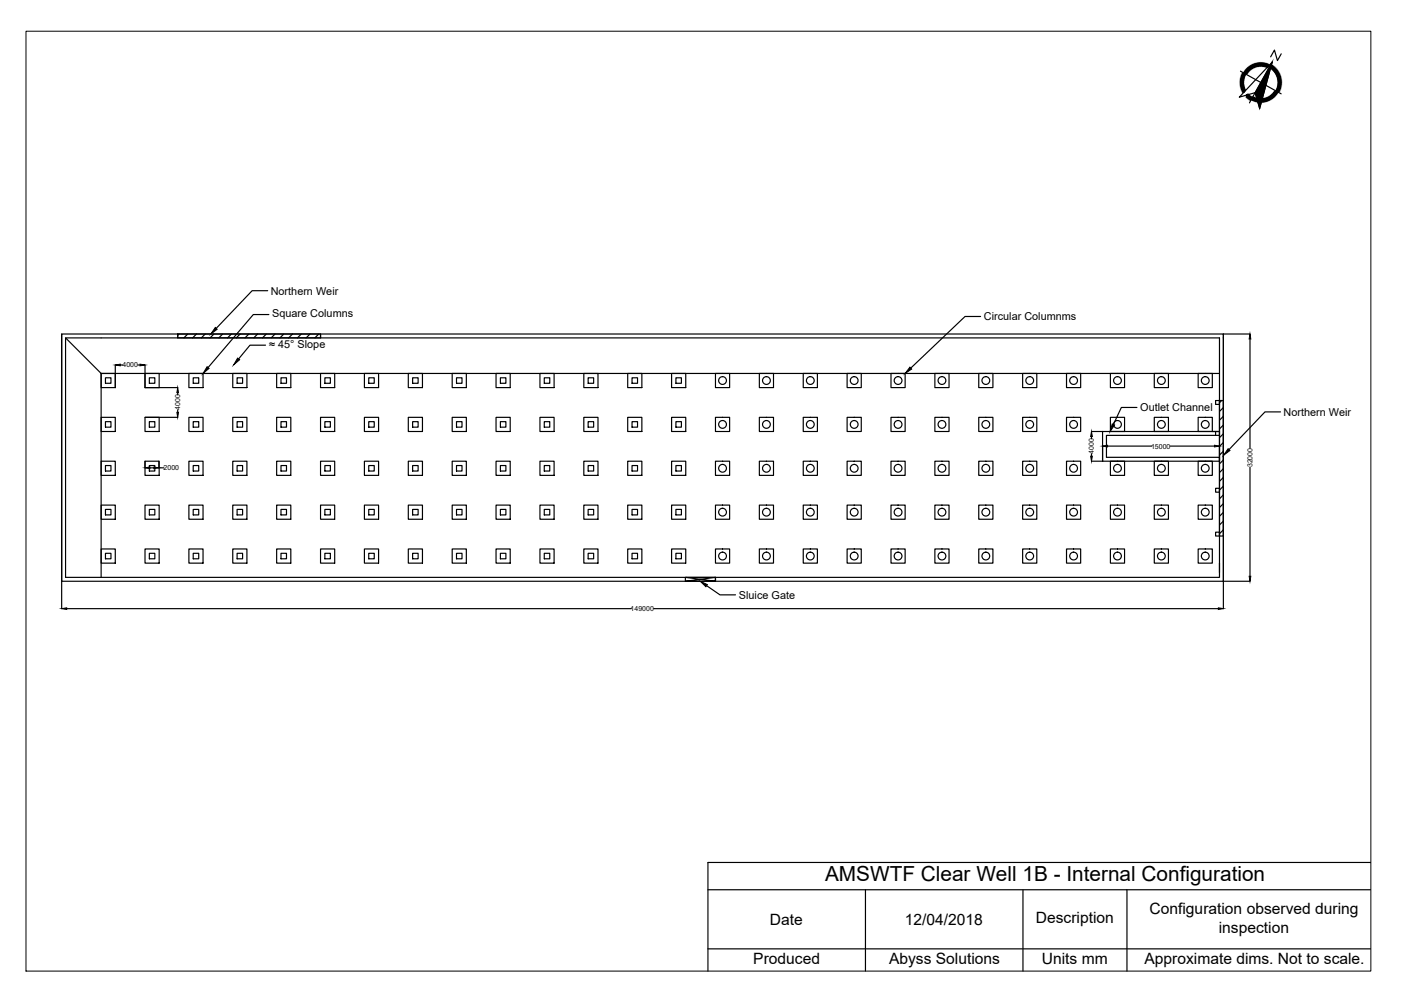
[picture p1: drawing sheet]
<svg xmlns="http://www.w3.org/2000/svg" width="297mm" height="210mm" viewBox="0 0 297 210" stroke-linecap="round" stroke-linejoin="round" font-family="sans-serif">
<!-- layer: 0 -->
<g fill="none" stroke="#000" stroke-width=".25">
<path d="M13.1 70.8h246.3v52.4h-246.3zM13.1 70.8v58.2M13.9 71.6l7.5 7.6M21.4 79.2h3v3h-3zM21.4 79.2v43.2M21.4 79.2h237.2M24.4 77.4v4.8M25.5 77.4h.5M29.2 77.4h.5M30.7 79.2h3v3h-3zM30.7 77.4v4.8h7M37.7 70.8h30.3v.8h-30.3z"/>
<path d="M37.7 70.8v.8M38 70.8l-.3 .3M39.8 70.8l-.8 .8M40 79.2h3.1v3h-3.1zM41.7 70.8l-.9 .8M43.5 70.8l-.8 .8M45.4 70.8l-.9 .8M47.2 70.8l-.8 .8M49.1 70.8l-.9 .8M49.4 79.2h3v3h-3zM50.9 70.8l-.8 .8M52.8 70.8l-.9 .8"/>
<path d="M54.6 70.8l-.8 .8M56.3 73.2h-3.3l-2.4 2.9M56.5 70.8l-.9 .8M56.8 61.6h-3.3l-7.7 8M57 66.7h-3.3l-9.6 11.2M58.3 70.8l-.8 .8M58.7 79.2h3v3h-3zM60.2 70.8l-.8 .8M62 70.8l-.8 .8M63.9 70.8l-.8 .8M65.7 70.8l-.8 .8M67.6 70.8l-.8 .8"/>
<path d="M68 79.2h3v3h-3zM68 70.8v.8M77.3 79.2h3v3h-3zM86.6 79.2h3v3h-3zM95.9 79.2h3v3h-3zM105.2 79.2h3v3h-3zM114.5 79.2h3v3h-3zM123.8 79.2h3v3h-3zM133.1 79.2h3v3h-3zM142.4 79.2h3v3h-3zM151.7 79.2h3v3h-3zM161 79.2h3v3h-3z"/>
<path d="M170.3 79.2h3v3h-3zM179.6 79.2h3v3h-3zM188.9 79.2h3v3h-3zM198.2 79.2h3v3h-3zM207.5 79.2h3v3h-3zM207.9 67.1h-3.3l-11.5 10.9M216.8 79.2h3v3h-3zM226.1 79.2h3v3h-3zM235.4 79.2h3v3h-3zM244.7 79.2h3v3h-3zM254 79.2h3v3h-3zM258.6 79.2v42.2"/>
<path d="M258.6 79.2v-7.6h-244.7v50.8h244.7v-3M265 70.8h-5.6v58.2M265 71.9v23.1M21.4 97.8h3v3h-3zM21.4 88.5h3v3h-3zM22.4 98.7h1.1v1.2h-1.1zM22.4 89.4h1.1v1.2h-1.1zM22.4 80.1h1.1v1.2h-1.1zM30.7 97.8h3v3h-3zM30.7 88.5h3v3h-3zM30.7 97.8v1.4M30.7 88.5h7"/>
<path d="M31.7 98.7h1.1v1.2h-1.1zM31.7 89.4h1.1v1.2h-1.1zM31.7 80.1h1.1v1.2h-1.1zM31.8 99.2h.8M33.7 97.8v1.4h1M37.7 83.2v.5M37.7 86.9v.5M40 97.8h3.1v3h-3.1zM40 88.5h3.1v3h-3.1zM41 98.7h1.1v1.2h-1.1zM41 89.4h1.1v1.2h-1.1zM41 80.1h1.1v1.2h-1.1z"/>
<path d="M49.4 97.8h3v3h-3zM49.4 88.5h3v3h-3zM50.3 98.7h1.1v1.2h-1.1zM50.3 89.4h1.1v1.2h-1.1zM50.3 80.1h1.1v1.2h-1.1zM58.7 97.8h3v3h-3zM58.7 88.5h3v3h-3zM59.6 98.7h1.1v1.2h-1.1zM59.6 89.4h1.1v1.2h-1.1zM59.6 80.1h1.1v1.2h-1.1zM68 97.8h3v3h-3zM68 88.5h3v3h-3z"/>
<path d="M68.9 98.7h1.1v1.2h-1.1zM68.9 89.4h1.1v1.2h-1.1zM68.9 80.1h1.1v1.2h-1.1zM77.3 97.8h3v3h-3zM77.3 88.5h3v3h-3zM78.2 98.7h1.1v1.2h-1.1zM78.2 89.4h1.1v1.2h-1.1zM78.2 80.1h1.1v1.2h-1.1zM86.6 97.8h3v3h-3zM86.6 88.5h3v3h-3zM87.5 98.7h1.2v1.2h-1.2zM87.5 89.4h1.2v1.2h-1.2z"/>
<path d="M87.5 80.1h1.2v1.2h-1.2zM95.9 97.8h3v3h-3zM95.9 88.5h3v3h-3zM96.8 98.7h1.2v1.2h-1.2zM96.8 89.4h1.2v1.2h-1.2zM96.8 80.1h1.2v1.2h-1.2zM105.2 97.8h3v3h-3zM105.2 88.5h3v3h-3zM106.1 98.7h1.2v1.2h-1.2zM106.1 89.4h1.2v1.2h-1.2zM106.1 80.1h1.2v1.2h-1.2zM114.5 97.8h3v3h-3z"/>
<path d="M114.5 88.5h3v3h-3zM115.4 98.7h1.2v1.2h-1.2zM115.4 89.4h1.2v1.2h-1.2zM115.4 80.1h1.2v1.2h-1.2zM123.8 97.8h3v3h-3zM123.8 88.5h3v3h-3zM124.7 98.7h1.2v1.2h-1.2zM124.7 89.4h1.2v1.2h-1.2zM124.7 80.1h1.2v1.2h-1.2zM133.1 97.8h3v3h-3zM133.1 88.5h3v3h-3zM134 98.7h1.2v1.2h-1.2z"/>
<path d="M134 89.4h1.2v1.2h-1.2zM134 80.1h1.2v1.2h-1.2zM142.4 97.8h3v3h-3zM142.4 88.5h3v3h-3zM143.3 98.7h1.2v1.2h-1.2zM143.3 89.4h1.2v1.2h-1.2zM143.3 80.1h1.2v1.2h-1.2zM151.7 97.8h3v3h-3zM151.7 88.5h3v3h-3zM161 97.8h3v3h-3zM161 88.5h3v3h-3zM170.3 97.8h3v3h-3z"/>
<path d="M170.3 88.5h3v3h-3zM179.6 97.8h3v3h-3zM179.6 88.5h3v3h-3zM188.9 97.8h3v3h-3zM188.9 88.5h3v3h-3zM198.2 97.8h3v3h-3zM198.2 88.5h3v3h-3zM207.5 97.8h3v3h-3zM207.5 88.5h3v3h-3zM216.8 97.8h3v3h-3zM216.8 88.5h3v3h-3zM226.1 97.8h3v3h-3z"/>
<path d="M226.1 88.5h3v3h-3zM231.4 91.5h2.4M231.4 92.5v.5M231.4 96.2v.5M233.8 94.6v3.2h-2.4M234.8 94.6h9.4M235.4 97.8h3v3h-3zM235.4 88.5h3v3h-3zM241 86.4h-3.3l-1.6 3.6M244.7 97.8h3v3h-3zM244.7 88.5h3v3h-3zM248.1 94.6h9.4"/>
<path d="M254 97.8h3v3h-3zM254 88.5h3v3h-3zM257 91.5h1.6h-24.8v6.3h24.8v-.8h-24v-4.7h24v-.8M257.7 84.9h.9v.8h-.9zM257.7 91.5v.8M258.6 84.9h.8v28.8h-.8zM258.6 94.6v3.2M259 84.9l-.4 .5M259.4 86.4l-.8 .8M259.4 88.3l-.8 .8M259.4 90.1l-.8 .8M259.4 92l-.8 .8"/>
<path d="M259.4 93.8l-.8 .8M259.4 95.7l-.8 .8M259.4 97.5l-.8 .8M259.4 99.4l-.8 .8M265 99v23.2M271.5 87.3h-3.3l-7.6 8M21.4 116.4h3v3h-3zM21.4 107.1h3v3h-3zM22.4 117.3h1.1v1.2h-1.1zM22.4 108h1.1v1.2h-1.1zM30.7 116.4h3v3h-3zM30.7 107.1h3v3h-3z"/>
<path d="M31.7 117.3h1.1v1.2h-1.1zM31.7 108h1.1v1.2h-1.1zM40 116.4h3.1v3h-3.1zM40 107.1h3.1v3h-3.1zM41 117.3h1.1v1.2h-1.1zM41 108h1.1v1.2h-1.1zM49.4 116.4h3v3h-3zM49.4 107.1h3v3h-3zM50.3 117.3h1.1v1.2h-1.1zM50.3 108h1.1v1.2h-1.1zM58.7 116.4h3v3h-3zM58.7 107.1h3v3h-3z"/>
<path d="M59.6 117.3h1.1v1.2h-1.1zM59.6 108h1.1v1.2h-1.1zM68 116.4h3v3h-3zM68 107.1h3v3h-3zM68.9 117.3h1.1v1.2h-1.1zM68.9 108h1.1v1.2h-1.1zM77.3 116.4h3v3h-3zM77.3 107.1h3v3h-3zM78.2 117.3h1.1v1.2h-1.1zM78.2 108h1.1v1.2h-1.1zM86.6 116.4h3v3h-3zM86.6 107.1h3v3h-3z"/>
<path d="M87.5 117.3h1.2v1.2h-1.2zM87.5 108h1.2v1.2h-1.2zM95.9 116.4h3v3h-3zM95.9 107.1h3v3h-3zM96.8 117.3h1.2v1.2h-1.2zM96.8 108h1.2v1.2h-1.2zM105.2 116.4h3v3h-3zM105.2 107.1h3v3h-3zM106.1 117.3h1.2v1.2h-1.2zM106.1 108h1.2v1.2h-1.2zM114.5 116.4h3v3h-3zM114.5 107.1h3v3h-3z"/>
<path d="M115.4 117.3h1.2v1.2h-1.2zM115.4 108h1.2v1.2h-1.2zM123.8 116.4h3v3h-3zM123.8 107.1h3v3h-3zM124.7 117.3h1.2v1.2h-1.2zM124.7 108h1.2v1.2h-1.2zM133.1 116.4h3v3h-3zM133.1 107.1h3v3h-3zM134 117.3h1.2v1.2h-1.2zM134 108h1.2v1.2h-1.2zM142.4 116.4h3v3h-3zM142.4 107.1h3v3h-3z"/>
<path d="M143.3 117.3h1.2v1.2h-1.2zM143.3 108h1.2v1.2h-1.2zM151.7 116.4h3v3h-3zM151.7 107.1h3v3h-3zM161 116.4h3v3h-3zM161 107.1h3v3h-3zM170.3 116.4h3v3h-3zM170.3 107.1h3v3h-3zM179.6 116.4h3v3h-3zM179.6 107.1h3v3h-3zM188.9 116.4h3v3h-3zM188.9 107.1h3v3h-3z"/>
<path d="M198.2 116.4h3v3h-3zM198.2 107.1h3v3h-3zM207.5 116.4h3v3h-3zM207.5 107.1h3v3h-3zM216.8 116.4h3v3h-3zM216.8 107.1h3v3h-3zM226.1 116.4h3v3h-3zM226.1 107.1h3v3h-3zM235.4 116.4h3v3h-3zM235.4 107.1h3v3h-3zM244.7 116.4h3v3h-3zM244.7 107.1h3v3h-3z"/>
<path d="M254 116.4h3v3h-3zM254 107.1h3v3h-3zM257.7 103.5h.9v.9h-.9zM257.7 112.8h.9v.9h-.9zM259.4 101.2l-.8 .9M259.4 103.1l-.8 .8M259.4 104.9l-.8 .9M259.4 106.8l-.8 .8M259.4 108.6l-.8 .9M259.4 110.5l-.8 .8M259.4 112.3l-.8 .9M14.1 129h119.8"/>
<path d="M138.6 129h119.7M145.4 122.4h6.3v.8l-6.4-.8v.8h6.4v-.8l-6.4 .8M149.8 124.2l2.8 1.9h3.3M259.4 123.2h5.6M150.1 188.6h140.5M183.5 188.6v17.3M216.9 188.6v17.3M238.9 188.6v17.3M290.6 182.9h-140.5v23M150.1 201.2h140.5"/>
<circle cx="153.2" cy="90" r=".82"/>
<circle cx="153.2" cy="99.3" r=".82"/>
<circle cx="153.2" cy="80.7" r=".82"/>
<circle cx="162.5" cy="99.3" r=".82"/>
<circle cx="162.5" cy="90" r=".82"/>
<circle cx="162.5" cy="80.7" r=".82"/>
<circle cx="171.8" cy="90" r=".82"/>
<circle cx="171.8" cy="80.7" r=".82"/>
<circle cx="171.8" cy="99.3" r=".82"/>
<circle cx="181.1" cy="80.7" r=".82"/>
<circle cx="181.1" cy="99.3" r=".82"/>
<circle cx="181.1" cy="90" r=".82"/>
<circle cx="190.4" cy="90" r=".82"/>
<circle cx="190.4" cy="80.7" r=".82"/>
<circle cx="190.4" cy="99.3" r=".82"/>
<circle cx="199.7" cy="80.7" r=".82"/>
<circle cx="199.7" cy="99.3" r=".82"/>
<circle cx="199.7" cy="90" r=".82"/>
<circle cx="209" cy="90" r=".82"/>
<circle cx="209" cy="80.7" r=".82"/>
<circle cx="209" cy="99.3" r=".82"/>
<circle cx="218.3" cy="80.7" r=".82"/>
<circle cx="218.3" cy="90" r=".82"/>
<circle cx="218.3" cy="99.3" r=".82"/>
<circle cx="227.6" cy="80.7" r=".82"/>
<circle cx="227.6" cy="99.3" r=".82"/>
<circle cx="227.6" cy="90" r=".82"/>
<circle cx="236.9" cy="80.7" r=".82"/>
<circle cx="236.9" cy="90" r=".82"/>
<circle cx="236.9" cy="99.3" r=".82"/>
<circle cx="246.2" cy="99.3" r=".82"/>
<circle cx="246.2" cy="90" r=".82"/>
<circle cx="246.2" cy="80.7" r=".82"/>
<circle cx="255.5" cy="99.3" r=".82"/>
<circle cx="255.5" cy="80.7" r=".82"/>
<circle cx="255.5" cy="90" r=".82"/>
<circle cx="153.2" cy="117.9" r=".82"/>
<circle cx="153.2" cy="108.6" r=".82"/>
<circle cx="162.5" cy="108.6" r=".82"/>
<circle cx="162.5" cy="117.9" r=".82"/>
<circle cx="171.8" cy="117.9" r=".82"/>
<circle cx="171.8" cy="108.6" r=".82"/>
<circle cx="181.1" cy="117.9" r=".82"/>
<circle cx="181.1" cy="108.6" r=".82"/>
<circle cx="190.4" cy="117.9" r=".82"/>
<circle cx="190.4" cy="108.6" r=".82"/>
<circle cx="199.7" cy="117.9" r=".82"/>
<circle cx="199.7" cy="108.6" r=".82"/>
<circle cx="209" cy="108.6" r=".82"/>
<circle cx="209" cy="117.9" r=".82"/>
<circle cx="218.3" cy="117.9" r=".82"/>
<circle cx="218.3" cy="108.6" r=".82"/>
<circle cx="227.6" cy="117.9" r=".82"/>
<circle cx="227.6" cy="108.6" r=".82"/>
<circle cx="236.9" cy="117.9" r=".82"/>
<circle cx="236.9" cy="108.6" r=".82"/>
<circle cx="246.2" cy="117.9" r=".82"/>
<circle cx="246.2" cy="108.6" r=".82"/>
<circle cx="255.5" cy="117.9" r=".82"/>
<circle cx="255.5" cy="108.6" r=".82"/>
</g>
<g fill="#000" stroke="#000" stroke-width=".21">
<path d="M24.4 77.4l1.1-.2v.4zM29.7 77.2l1 .2-1 .2zM43.9 77.7l.4 .4-1.2 1.1zM45.6 69.4l.4 .4-1.3 1zM50.4 75.9l.4 .4-1.3 1.1zM192.9 77.8l.4 .4-1.4 1zM265 70.8l.2 1.1h-.4zM30.7 99.2l1.1-.2v.4zM32.6 99l1.1 .2-1.1 .2zM37.7 82.2l.2 1h-.4zM37.5 87.4h.4l-.2 1.1zM231.4 91.5l.2 1h-.4z"/>
<path d="M231.2 96.7h.4l-.2 1.1zM233.8 94.6l1-.2v.4zM235.8 89.9l.5 .2-.9 1.4zM257.5 94.4l1.1 .2-1.1 .2zM260.4 95.1l.4 .4-1.4 1zM13.1 129l1-.1v.3zM148.5 123.2l1.5 .7-.3 .5zM258.3 128.9l1.1 .1-1.1 .2zM264.8 122.2h.4l-.2 1z"/>
</g>
<!-- layer: ceco.net 3 -->
<g fill="#000" stroke="#000" stroke-width=".21">
<path d="M269.7 13.2l-2.6 9.8-1-3.4z"/>
<path d="M263.7 15.5l.2 .1zM263.7 15.6h.2zM263.7 15.6l.2 .1zM263.6 15.7h.3zM263.6 15.7l.2 .1zM263.6 15.8h.2zM263.6 15.8h.2zM263.5 15.8h.3zM263.5 15.8l.2 .1zM263.5 15.9h.2zM263.5 15.9l.2 .1zM263.5 16h.2zM263.5 16l.2 .1zM263.4 16.1h.3zM263.4 16.1l.2 .1zM263.4 16.2h.2zM263.4 16.2l.2 .1zM263.4 16.3h.2zM263.4 16.3l.2 .1zM263.3 16.4h.3zM263.3 16.4l.2 .1zM263.3 16.5h.2zM263.3 16.5l.2 .1zM263.3 16.6h.2zM263.3 16.6h.2zM263.3 16.7l.2-.1zM263.3 16.7h.2zM263.3 16.8l.2-.1zM263.3 16.8h.2zM263.2 16.9l.3-.1zM263.2 16.9h.2zM263.2 17l.2-.1zM263.2 17h.2zM263.2 17.1l.2-.1zM263.2 17.1h.2zM263.2 17.2l.2-.1zM263.2 17.2h.2zM263.2 17.3l.2-.1zM263.2 17.3h.2zM263.2 17.4l.2-.1zM263.2 17.4h.2zM263.2 17.5l.2-.1zM263.2 17.5h.2zM263.2 17.6l.2-.1zM263.2 17.6h.2zM263.2 17.7l.2-.1zM263.2 17.7h.2zM263.2 17.8l.2-.1zM263.2 17.8h.2zM263.2 17.9l.2-.1zM263.2 17.9h.2zM263.2 18l.2-.1zM263.2 18h.2zM263.2 18.1l.2-.1zM263.2 18.1h.2zM263.3 18.2l.1-.1zM263.3 18.2h.2zM263.3 18.3l.2-.1zM263.3 18.3h.2zM263.3 18.4l.2-.1zM263.3 18.4h.2zM263.3 18.5l.2-.1zM263.3 18.5l.2-.1zM263.3 18.6l.2-.2zM263.3 18.6l.2-.1zM263.4 18.7l.1-.2zM263.4 18.7l.2-.1zM263.4 18.8l.2-.2zM263.4 18.8l.2-.1zM263.4 18.9l.2-.2zM263.4 18.9l.2-.1zM263.6 18.8l-.1 .2zM263.5 19l.2-.1zM263.7 18.9l-.2 .2zM263.5 19.1l.2-.1zM263.7 19l-.2 .2zM263.5 19.2l.2-.1zM263.7 19.1l-.1 .1zM263.6 19.2h.2zM263.8 19.2l-.2 .1zM263.6 19.3l.2-.1zM263.8 19.2l-.1 .2zM263.7 19.4l.2-.1zM263.9 19.3l-.2 .2z"/>
<path d="M268.9 13.9v.2zM268.9 13.9v.2zM268.8 13.9v.2zM268.8 13.9v.2zM268.7 13.8v.3zM268.7 13.8v.3zM268.6 13.8v.2zM268.6 13.8v.2zM268.5 13.8v.2zM268.5 13.8v.2zM268.4 13.7v.3zM268.4 13.7v.3zM268.3 13.7v.2zM268.3 13.7v.2zM268.2 13.7l.1 .2zM268.2 13.7l.1 .2zM268.1 13.7l.1 .2zM268.1 13.7l.1 .2zM268 13.6l.1 .3zM268 13.6l.1 .3zM267.9 13.6l.1 .2zM267.9 13.6l.1 .2zM267.8 13.6l.1 .2zM267.8 13.6l.1 .2zM267.7 13.6l.1 .2zM267.7 13.6l.1 .2zM267.6 13.6l.1 .2zM267.6 13.6l.1 .2zM267.5 13.6l.1 .2zM267.5 13.6l.1 .2zM267.4 13.6l.1 .2zM267.4 13.6l.1 .2zM267.3 13.6l.1 .2zM267.3 13.6l.1 .2zM267.2 13.6l.1 .2zM267.2 13.6l.1 .2zM267.1 13.6l.1 .2zM267.1 13.6l.1 .2zM267 13.6l.1 .2zM267 13.6l.1 .2zM266.9 13.6l.1 .2zM266.9 13.6l.1 .2zM266.8 13.6l.2 .2zM266.8 13.6l.2 .2zM266.7 13.6l.2 .2zM266.7 13.6l.2 .2zM266.6 13.6l.2 .2zM266.6 13.6l.2 .2zM266.5 13.7l.2 .1zM266.5 13.7l.2 .1zM266.4 13.7l.2 .2zM266.4 13.7l.2 .2zM266.3 13.7l.2 .2zM266.3 13.7l.2 .2zM266.2 13.7l.2 .2zM266.2 13.7l.2 .2zM266.2 13.8l.1 .1zM266.2 13.8l.1 .1zM266.1 13.8l.1 .1zM266.1 13.8l.1 .1zM266 13.8l.1 .2zM266 13.8l.1 .2zM265.9 13.9l.1 .1zM265.9 13.9l.1 .1zM265.8 13.9l.1 .1zM265.8 13.9l.1 .1zM265.7 13.9l.2 .2zM265.7 13.9l.2 .2zM265.6 14l.2 .1zM265.6 14l.2 .1zM265.5 14l.2 .2zM265.5 14l.2 .2zM265.4 14.1l.2 .1zM265.4 14.1l.2 .1zM265.3 14.1l.2 .1zM265.3 14.1l.2 .1zM265.3 14.2l.1 .1zM265.3 14.2l.1 .1zM265.2 14.2l.2 .1zM265.2 14.2l.2 .1zM265.1 14.3l.2 .1zM265.1 14.3l.2 .1zM265 14.3l.2 .1zM265 14.3l.2 .1zM264.9 14.4l.2 .1zM264.9 14.4l.2 .1zM264.8 14.5l.3 .1zM264.8 14.5l.3 .1zM264.8 14.5l.2 .1zM264.8 14.5l.2 .1zM264.7 14.6l.2 .1zM264.7 14.6l.2 .1zM264.6 14.6l.2 .1zM264.6 14.6l.2 .1zM264.6 14.7l.2 .1zM264.6 14.7l.2 .1zM264.6 14.7l.1 .2zM264.5 14.8l.2 .1zM264.5 14.8l.1 .1zM264.4 14.9h.2zM264.4 14.9l.2 .1zM264.4 14.9l.2 .1zM264.4 14.9l.1 .2zM264.3 15l.2 .1zM264.3 15l.1 .1zM264.2 15.1h.2zM264.2 15.1l.2 .1zM264.2 15.2h.2zM264.2 15.2l.1 .1zM264.1 15.2l.2 .1zM264.1 15.2l.2 .2zM264.1 15.3l.2 .1zM264.1 15.3l.1 .1zM264 15.4h.2zM264 15.4l.2 .1zM263.9 15.5h.3zM263.9 15.5l.2 .1zM263.9 15.6h.2z"/>
<path d="M270.7 19.4h.3zM270.8 19.3l.2 .1zM270.8 19.3h.2zM270.8 19.2l.2 .1zM270.8 19.2h.3zM270.9 19.1l.2 .1zM270.9 19.1h.2zM270.9 19.1h.2zM270.9 19.1l.2-.1zM270.9 19h.2zM270.9 19l.3-.1zM271 18.9h.2zM271 18.9h.2zM271 18.8l.2 .1zM271 18.8h.2zM271 18.7l.2 .1zM271 18.7h.3zM271.1 18.6l.2 .1zM271.1 18.6h.2zM271.1 18.5l.2 .1zM271.1 18.5h.2zM271.1 18.4l.2 .1zM271.1 18.4h.2zM271.1 18.3l.2 .1zM271.1 18.3h.3zM271.2 18.2l.2 .1zM271.2 18.2h.2zM271.2 18.1l.2 .1zM271.2 18.1h.2zM271.2 18l.2 .1zM271.2 18h.2zM271.2 17.9l.2 .1zM271.2 17.9h.2zM271.2 17.8l.2 .1zM271.2 17.8h.2zM271.2 17.8h.2zM271.2 17.8l.2-.1zM271.2 17.7h.2zM271.2 17.7l.2-.1zM271.2 17.6h.2zM271.2 17.6l.2-.1zM271.2 17.5h.2zM271.2 17.5l.2-.1zM271.2 17.4h.2zM271.2 17.4l.2-.1zM271.2 17.3h.2zM271.2 17.3l.2-.1zM271.2 17.2h.2zM271.2 17.2l.2-.1zM271.2 17.1h.2zM271.2 17.1l.2-.1zM271.2 17h.2zM271.2 17l.2-.1zM271.2 16.9h.2zM271.2 16.9l.2-.1zM271.2 16.8h.2zM271.2 16.8l.2-.1zM271.2 16.7h.2zM271.2 16.7l.1-.1zM271.1 16.6h.2zM271.1 16.6l.2-.1zM271.1 16.5h.2zM271.1 16.5l.2-.1zM271.1 16.4h.2zM271.1 16.4l.2-.1zM271.1 16.3h.2zM271.1 16.3l.1-.1zM271 16.2h.2zM271 16.2l.2-.1zM271 16.1h.2zM271.2 16l-.2 .1zM271 16.1l.2-.1zM271.1 15.9l-.1 .2zM270.9 16l.2-.1zM271.1 15.8l-.2 .2zM270.9 15.9l.2-.1zM271 15.7l-.1 .2zM270.8 15.8l.2-.1zM271 15.6l-.2 .2zM270.8 15.7l.2-.1zM270.9 15.5l-.1 .2zM270.8 15.6l.1-.1zM270.9 15.4l-.1 .2zM270.7 15.5l.2-.1zM270.8 15.3l-.1 .2zM270.7 15.5l.1-.2zM270.8 15.3l-.1 .2zM270.6 15.4l.2-.1zM270.7 15.2l-.1 .2zM270.6 15.3l.1-.1zM270.7 15.1l-.1 .2zM270.5 15.2l.2-.1zM270.6 15l-.1 .2zM270.4 15.1l.2-.1zM270.5 14.9l-.1 .2zM270.4 15.1l.1-.2zM270.5 14.9l-.1 .2zM270.3 15l.2-.1zM270.4 14.8l-.1 .2zM270.3 14.9l.1-.1zM270.4 14.7l-.1 .2zM270.2 14.8l.2-.1zM270.3 14.6l-.1 .2zM270.1 14.8l.2-.2zM270.2 14.6l-.1 .2zM270.2 14.6l-.1 .2zM270.1 14.5v.2zM270.1 14.5v.2zM270.1 14.4l-.1 .2zM270.1 14.4l-.1 .2zM270 14.4l-.1 .2zM270 14.4l-.1 .2zM269.9 14.3v.2zM269.9 14.3v.2zM269.8 14.2v.2zM269.8 14.2v.2zM269.7 14.2v.2zM269.7 14.2v.2zM269.7 14.1l-.1 .2zM269.7 14.1l-.1 .2zM269.6 14l-.1 .3zM269.6 14l-.1 .3zM269.5 14v.2zM269.5 14v.2zM269.4 13.9v.3zM269.4 13.9v.3zM269.3 13.9v.2zM269.3 13.9v.2z"/>
<path d="M264.2 20.2l.2-.1zM264.4 20.1l-.1 .2zM264.3 20.3l.2-.1zM264.5 20.2l-.1 .2zM264.4 20.4l.1-.2zM264.5 20.2l-.1 .2zM264.6 20.3l-.1 .2zM264.6 20.3l-.1 .2zM264.7 20.4l-.1 .2zM264.7 20.4l-.1 .2zM264.7 20.4v.2zM264.7 20.4v.2zM264.8 20.5l-.1 .2zM264.8 20.5l-.1 .2zM264.9 20.5l-.1 .3zM264.9 20.5l-.1 .3zM264.9 20.6v.2zM264.9 20.6v.2zM265 20.7v.2zM265 20.7v.2zM265.1 20.7v.2zM265.1 20.7v.2zM265.2 20.8l-.1 .2zM265.2 20.8l-.1 .2zM265.3 20.8l-.1 .2zM265.3 20.8l-.1 .2zM265.3 20.9v.2zM265.3 20.9v.2z"/>
<path d="M265.5 20.7v.3zM265.5 20.7v.3zM265.6 20.8v.2zM265.6 20.8v.2zM265.7 20.8v.2zM265.7 20.8v.2zM265.8 20.9v.2zM265.8 20.9v.2zM265.8 20.9l.1 .2zM265.8 20.9l.1 .2zM265.9 20.9l.1 .3zM265.9 20.9l.1 .3zM266 21v.2zM266 21v.2zM266.1 21v.2zM266.1 21v.2zM266.2 21v.3zM266.2 21v.3zM266.3 21.1v.2zM266.3 21.1v.2zM266.4 21.1v.2zM266.4 21.1v.2zM266.5 21.1v.2zM266.5 21.1v.2zM266.6 21.1v.2zM266.6 21.1v.2zM266.7 21.1v.3zM266.7 21.1v.3zM266.7 21.2l.1 .2zM266.7 21.2l.1 .2zM266.8 21.2l.1 .2zM266.8 21.2l.1 .2zM266.9 21.2l.1 .2zM266.9 21.2l.1 .2zM267 21.2l.1 .2zM267 21.2l.1 .2zM267.1 21.2l.1 .2zM267.1 21.2l.1 .2zM267.2 21.2l.1 .2zM267.2 21.2l.1 .2zM267.3 21.2l.1 .2zM267.3 21.2l.1 .2zM267.4 21.2l.1 .2zM267.4 21.2l.1 .2zM267.5 21.2l.1 .2zM267.5 21.2l.1 .2zM267.6 21.2l.1 .2zM267.6 21.2l.1 .2zM267.7 21.2l.1 .2zM267.7 21.2l.1 .2zM267.8 21.2l.1 .2zM267.8 21.2l.1 .2zM267.9 21.2l.1 .1zM267.9 21.2l.1 .1zM268 21.1l.1 .2zM268 21.1l.1 .2zM268.1 21.1l.1 .2zM268.1 21.1l.1 .2zM268.1 21.1l.2 .2zM268.1 21.1l.2 .2zM268.2 21.1l.2 .2zM268.2 21.1l.2 .2zM268.3 21.1l.2 .1zM268.3 21.1l.2 .1zM268.4 21l.2 .2zM268.4 21l.2 .2zM268.5 21l.2 .2zM268.5 21l.2 .2zM268.6 21l.2 .1zM268.6 21l.2 .1zM268.7 20.9l.2 .2zM268.7 20.9l.2 .2zM268.8 20.9l.1 .1zM268.8 20.9l.1 .1zM268.9 20.9l.1 .1zM268.9 20.9l.1 .1zM268.9 20.8l.2 .2zM268.9 20.8l.2 .2zM269 20.8l.2 .1zM269 20.8l.2 .1zM269.1 20.7l.2 .2zM269.1 20.7l.2 .2zM269.2 20.7l.2 .1zM269.2 20.7l.2 .1zM269.3 20.6l.2 .2zM269.3 20.6l.2 .2zM269.4 20.6l.1 .1zM269.4 20.6l.1 .1zM269.4 20.5l.2 .1zM269.4 20.5l.2 .1zM269.5 20.5l.2 .1zM269.5 20.5l.2 .1zM269.6 20.4l.2 .1zM269.6 20.4l.2 .1zM269.7 20.4l.2 .1zM269.7 20.4l.2 .1zM269.7 20.3l.2 .1zM269.7 20.3l.2 .1zM269.8 20.2l.2 .1zM269.8 20.2l.2 .1zM269.9 20.2l.2 .1zM269.9 20.2l.2 .1zM269.9 20.1l.2 .1zM270 20l.1 .2zM270 20l.2 .1zM270.1 20l.1 .1zM270.1 20h.2zM270.1 19.9l.2 .1zM270.1 19.9l.2 .1zM270.2 19.8l.1 .2zM270.2 19.8l.2 .1zM270.2 19.8l.2 .1zM270.2 19.8h.3zM270.3 19.7l.2 .1zM270.3 19.7h.2zM270.4 19.6l.1 .1zM270.4 19.6h.2zM270.4 19.5l.2 .1zM270.4 19.5l.2 .1zM270.5 19.5l.1 .1zM270.5 19.5h.2zM270.5 19.4l.2 .1zM270.5 19.4h.2zM270.6 19.3l.1 .1z"/>
</g>
<path d="M263 15.1l8.6 4.8M268.8 14.1a3.7 3.7 0 0 0-4.2 .9 3.7 3.7 0 0 0-.6 4.2M269.1 13.8a4.1 4.1 0 0 0-4.8 .9 4.1 4.1 0 0 0-.6 4.8M269.4 14.4a3.7 3.7 0 0 1 .8 5.5 3.7 3.7 0 0 1-5.6 .2M269.5 14a4.1 4.1 0 0 1 .9 6.2 4.1 4.1 0 0 1-6.2 0M269.7 13.2l-2.6 9.8-1-3.4-3.3 1zM269.7 13.2l-4.8 8.6M271.6 11.4l-.8 1.5-.6-2.3-.8 1.5" fill="none" stroke="#000" stroke-width=".25"/>
<!-- layer: 0 -->
<path d="M5.5 6.6h285.2v199.3h-285.2z" fill="none" stroke="#000" stroke-width=".21"/>
<text font-size="4.4" x="174.9" y="186.9">AMSWTF Clear Well 1B - Internal Configuration</text>
<g font-size="3.3">
<text x="163.2" y="196.1">Date</text>
<text x="191.8" y="196.1">12/04/2018</text>
<text x="219.6" y="195.8">Description</text>
<text x="243.7" y="193.8">Configuration observed during</text>
<text x="258.4" y="197.8">inspection</text>
<text x="159.7" y="204.3">Produced</text>
<text x="188.5" y="204.4">Abyss Solutions</text>
<text x="220.9" y="204.3">Units mm</text>
<text x="242.7" y="204.3">Approximate dims. Not to scale.</text>
</g>
<g font-size="2.3">
<text x="57.4" y="62.4">Northern Weir</text>
<text x="57.7" y="67.3">Square Columns</text>
<text x="208.6" y="67.9">Circular Columnms</text>
<text x="57.1" y="73.8">≈ 45° Slope</text>
<text x="241.8" y="87.2">Outlet Channel</text>
<text x="272.1" y="88.1">Northern Weir</text>
<text x="156.7" y="127">Sluice Gate</text>
</g>
<g font-size="1.5">
<text x="26" y="77.9">4000</text>
<text x="38.2" y="87" transform="rotate(-90 38.2 87)">4000</text>
<text x="244.1" y="95.1">15000</text>
<text x="34.7" y="99.7">2000</text>
<text x="231.9" y="96.3" transform="rotate(-90 231.9 96.3)">4000</text>
<text x="265.5" y="99.1" transform="rotate(-90 265.5 99.1)">32000</text>
<text x="133.7" y="129.6">149000</text>
</g>
</svg>
